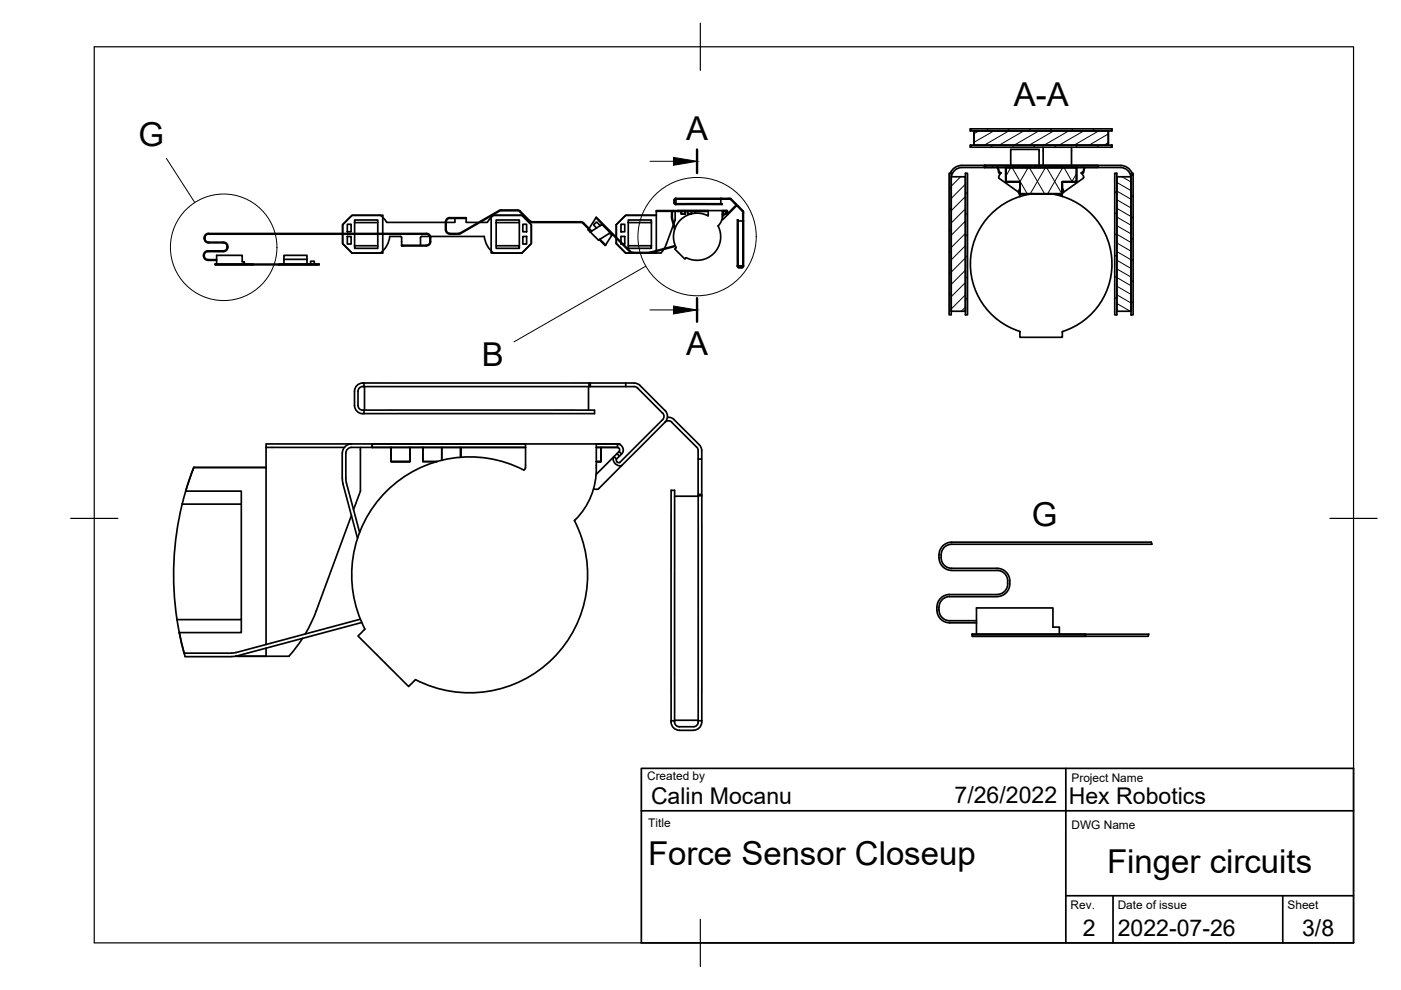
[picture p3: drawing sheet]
<svg xmlns="http://www.w3.org/2000/svg" width="297mm" height="210mm" viewBox="0 0 297 210" stroke-linecap="round" stroke-linejoin="round" font-family="sans-serif">
<!-- layer: Visible -->
<g fill="none" stroke="#000" stroke-width=".36">
<path d="M201.2 36.7h.5v30.1h-.5zM201.7 37.5h3v28.5h-3zM204.7 36.7h.4v30.1h-.4zM205.7 27.3v.5M205.7 30.8v.4M205.8 27.3h29.9v.5h-29.9zM205.8 30.8h29.9v.4h-29.9zM205.8 27.8h-.1M205.8 27.3h-.1M205.8 30.8h-.1M205.8 31.2h-.1M206.5 27.8v3"/>
<path d="M206.5 27.8h28.5v3h-28.5zM208.7 35.1h24v.4h-24zM208.7 35.1h-4.7a2.7 2.7 0 0 0-2.5 1.6M208.7 35.5h-4.7a2.25 2.25 0 0 0-2.3 2M211.4 35.5l.3 .8M211.6 35.8l.1 .6M212.1 36.9l-.4-.3v-.3l.6 .4-.5 .6v.5l4.3 3M213.2 35.5h15v3v-3h-15v3h3v2.6h9v-2.6h3h-3v2.6h-9v-2.6h-3zM214.3 35.1v-3.4h6v3.4M216.3 39.9l-.3 .7 .2 .2M221.2 31.2v3.9M225.2 39.9l.3 .7-.3 .2"/>
<path d="M227.2 31.2v3.9M229.2 36.7l.5-.4v.3l-.3 .3M229.2 36.7l.5 .6v.5M229.6 37.8l-4.2 3M229.8 35.8l-.1 .6M230 35.5l-.3 .8M232.7 35.5h4.8M232.7 35.1h4.8M235 27.8v3M235.7 30.8h.1M235.7 31.2h.1M235.7 27.8h.1"/>
<path d="M235.7 27.3h.1M235.7 27.3v.5M235.7 30.8v.4M236.3 36.7h.5v30.1h-.5zM236.8 37.5h3v28.5h-3zM237.5 35.1a2.7 2.7 0 0 1 2.5 1.6M237.5 35.5a2.25 2.25 0 0 1 2.3 2M239.8 36.7h.4v30.1h-.4zM43.1 54.1a.98 .98 0 0 0 1 1.1h1.8M43.3 54.1v.2a.75 .75 0 0 0 .8 .7M43.3 50.4v.2M43.3 50.6a.9 .9 0 0 0 .9 .9h3.2a.85 .85 0 0 1 .7 .8 .85 .85 0 0 1-.7 .9h-3.3a.9 .9 0 0 0-.9 .9"/>
<path d="M43.4 50.4v.2M43.5 50.6a.75 .75 0 0 0 .7 .7h3.2a1 1 0 0 1 .9 1 1 1 0 0 1-.9 1M44 53.4h3.4M44 55h1.9M44.1 53.3a.75 .75 0 0 0-.8 .8M44.2 49.6h46.2M44.2 49.6a.75 .75 0 0 0-.7 .8M45.6 56h8v.1h-8zM45.6 56h22v.1h-2v-.1M45.6 56v.1h8v-.1M45.9 56v-1.9h5.5v1.4h.4v.5M53.6 56.1h12"/>
<path d="M60.2 56v-1h4.9v1M60.2 55v-.9h4.9v.9M65.6 56h2v.1h-2zM65.6 56h-6.5v.1M65.8 56v-.6h.8v.6M73.6 47.6h.8v1.5h-.8zM73.6 50.1h.8v1.6h-.8zM75.2 46.6h4.9v.6h-4.9zM75.2 52.1h4.9M75.2 47.2v2.3M75.2 49.6v2.5M80.1 49.6v3.1h-4.9v-.6"/>
<path d="M80.1 47.2v2.3M80.6 45.6h-6l-2 2v1.9v-1.9l2-2h6.6v3.9M80.7 45.6l1.3 1.5M81.2 49.6v4.1h-6.6l-2-2.1v-2v2l2 2.1h6M82 47.2h12.4M85.2 50.4l-.3-.3h-2.3l-.5 1.7-.6 1-.8 .8M85.2 52v.1h.2M85.2 50.4v1.6M85.4 52.1h5M89.2 50.4v1.6M89.4 50.1h1.7M89.4 50.1l-.2 .3"/>
<path d="M90.4 49.6a.75 .75 0 0 1 .8 .8M91.1 50.4v.8M91.2 51.2a.79 .79 0 0 1-.8 .8h-5.2M91.3 50.1h11.4l.5 1.7 .6 1 .9 .8M91.3 50.4v.8M91.3 50.4a.87 .87 0 0 0-.9-.9h-46.2a.9 .9 0 0 0-.9 .9M91.3 51.2a.9 .9 0 0 1-.9 .9M94.4 47v1.7M94.5 48.7a.9 .9 0 0 0 .9 .9M94.6 47v1.7M94.6 48.7a.79 .79 0 0 0 .8 .8l2.2-.1 8.5-4.9h3.8l2.4 2.3 .5 .2h10.5l2.2 2M95.4 46.2h3.4v.1h-3.4"/>
<path d="M95.4 49.6h1.8M95.4 46.3a.75 .75 0 0 0-.8 .7M95.4 46.1a.9 .9 0 0 0-.9 .9M96.5 46.3v.9h-1.9M97.7 49.5l-.5 .1M98.8 46.3v.9h2.7M101.8 47.2h1.5M104.4 45.6h6.3l1.9 2v4l-1.9 2.1h-6.6v-7.9M104.6 45.6h6.1l1.9 2v4l-1.9 2.1h-6.1M104.7 45.6l-1.4 1.5M105.2 52.1h4.9v.6h-4.9zM105.2 47.2h4.9v-.6h-4.9v5.5"/>
<path d="M106.3 44.7h3.4M106.3 44.7l-8.6 4.8M109.7 44.7l.4 .1 2.5 2.3 10.7 .1 2 1.9M110.1 47.2v4.9M110.8 50.1h.9v1.6h-.9zM110.8 47.6h.9v1.5h-.9zM124.7 48.8l2.2 2.1 2.3-1.4M124.8 48.6l-.1 .2 .1-.2M124.8 48.7l.4 .4M124.9 48.4l1.5-2.4 7.2 7.3M125.2 49.1h.2l-.3 .1zM125.4 49.1l2.3-1.5 2.1 2.1"/>
<path d="M126.3 46.2l.7 .7M126.3 47.2l-.4 .5 .6 .6M126.3 47.2h.3l.7 .7M127 46.9l6.5 6.5M127.2 50.7l1.2 1.3-.1 .1-1.2-1.3M128.1 47.9h.1M129.2 49.4l.2-.1zM129.3 49.4l.4 .4M129.7 49.9l-1.3 2.1M129.8 49.7l-.1 .2zM130.7 50.5v1.1l2 2.1h1.3M131.7 47.6h.8v1.5h-.8z"/>
<path d="M131.7 51.3v-1.2h.8v1.6h-.4M131.7 51.5v.2h.2M133.2 46.6h4.9v.6h-4.9zM133.2 47.2v4.9M133.5 53.4l.7 .3M133.7 53.3l.5 .2M134.2 53.5h3.5M134.2 53.7h3.5M137.9 53.5h-.2M138.1 47.2v5.5h-4.9v-.6h4.9M139.1 45.6h-6.4l-2 2v2.7M139.1 44.8h3.4"/>
<path d="M139.1 44.8v.8M139.1 45.6v7.5M139.1 53.3v.4M140.7 52.9l-.6 .7-2.2 .1M142.4 45.1v1.1l.6 2.5M142.5 45.1l.1 1.2M142.6 46.3l.5 2.1M142.8 47.7l-2 5M142.8 44.7l-.4 .3M143.2 44.8v1.8l-.3 .8M143.2 52.1l-5.3 1.4M143.2 52.2l-5.5 1.5"/>
<path d="M143.3 43.2h.1M143.3 42.1h.1M143.3 42.2h.1M143.3 42.1l-.4 .3 .1 .8 .3 .2v-.2M143.3 42.2l-.3 .2 .1 .6 .2 .2M143.3 42.1v.1M143.3 42.1h9.6M143.3 42.2h9.6M143.3 42.2v1h9.8v.2l-9.8-.1M143.7 44.8v-.1h6.5l-.1 1a5.1 5.1 0 0 0-5.8 .9 5.1 5.1 0 0 0-.9 5.9M143.7 44.8h-.9l-.2 .2M143.7 44.8h6.5"/>
<path d="M143.7 44.7v.1M144.5 44.8v.6h.7v-.6v.6h-.7zM145.8 44.8v.6h.6M146.6 44.8v.6M147.4 45.2v-.4v.4M152.2 47.9a5.1 5.1 0 0 1-.9 5.9 5.1 5.1 0 0 1-5.9 .9l-.2 .2-2.2-2.1 .3-.3M152.8 42.2v1M152.8 42.1l.1 .1zM152.9 42.1h1.8M153.2 44.8h.9M153.3 46.5h-.3M153.4 44.8v.6h-.2h.2z"/>
<path d="M153.9 45.2l.1-.1 .1 .1-.1 .1zM154 45.1l.1-.1v.2M154 45.3l.2 .1M154.1 44.7h-15v.1M154.1 44.7l.2 .1-.1 .3M154.1 44.7v.3M154.2 44.7h-1v.1a3.6 3.6 0 0 1-1 3.1M154.3 45.5h-.3l-.1-.3-.8 .7M154.4 42.1v.1h-1.5M154.4 42.2h.3M154.8 42.1l.2 .1M154.8 42.2l.1 .1"/>
<path d="M154.9 42.3l1.1 1M155 42.2l1.1 1M156 43.6l-1.8 1.8M156 43.3v.3M156.1 43.7l-2.8 2.8M156.1 43.2v.5h.3l1.1 1.2M156.2 43.5l.3 .1 1.1 1.3M156.3 46.6h.2M156.3 46.6v9.8M156.5 46.9h1.1M156.5 56.4h1M156.5 46.6v9.8"/>
<path d="M157.5 56.4l-.2 .2h-.6l-.2-.2h-.2l.2 .3 .8 .1 .3-.2v-.2M157.5 56.4h.1M157.5 44.9v.4M157.6 46.9l-.1-.1v9.6M157.6 44.9v1.9M157.6 45.3h-.1v1.5M157.6 46.8v9.6M215.9 40.7l.3 1M219 41.1a15 15 0 0 0-13.2 13.4 15 15 0 0 0 10.4 15.8v1.2h9v-1.2M222.5 41.1a15 15 0 0 1 13.2 13.5 15 15 0 0 1-10.4 15.7M224.8 41.1l.4 .6M56.4 99.1h-15.3a62.8 62.8 0 0 0-3.1 35"/>
<path d="M56.4 94.9h16.6M56.4 94.9v4.2M56.4 99.1v37.5M74.6 94.9h4.3M74.6 94.1a2 2 0 0 0-2 2l.1 6.2 3.1 11.8M74.6 94.8a1.26 1.26 0 0 0-1.3 1.3l.1 6 2.8 10.8M76.4 94.9v9.2l-1.4 4M77.2 81.2a1.78 1.78 0 0 0-2 1.8v3a1.77 1.77 0 0 0 2 1.7v-.7a1.06 1.06 0 0 1-1.3-1v-3a1.02 1.02 0 0 1 1.3-1M77.2 81.2v.8M77.2 87h48.8v.7h-48.8M77.2 81.2h47.7M77.2 82h47.7"/>
<path d="M77.3 82v5M78.9 94.9v-.8h32.5v5l-.1 .4M78.9 94.9h32.5M78.9 94.1v.8M82.9 94.9v3h4v-3v3h-4zM89.7 94.9v3h2.9M93.7 94.9v2.7M97.7 97v-2.1v2.1M111.1 99.7a25 25 0 0 0-29.2 4.5 25 25 0 0 0-4.5 29.2l-1.5 1.4 10.7 10.8 1.5-1.5M111.3 99.5l-.2 .2M124.8 82v5M124.9 81.2h.3v.8h-.3"/>
<path d="M124.9 81.2v.8M125.2 81.2h9.2l.7 .1 .6 .4 5.3 5.4a1.7 1.7 0 0 1 0 2.4M126.4 94.9h4.5M127.4 94.9v3h-1h1zM130.2 96.8l.6-.6 .5 .5-.6 .6zM130.7 97.3a.53 .53 0 0 0 .1 .6 .53 .53 0 0 0 .6 .1M130.8 96.2l.5-.5 .5 .6-.5 .4M130.9 94.1h-74.5v.8M130.9 94.1l.6 .2 .5 .6 .1 .8-.3 .6M130.9 94.1v.8l.4 .1 .1 .3-.1 .4M131.4 94.2l-5-.1v2.8a17.3 17.3 0 0 1-2.9 11.6l-1.5 1.7M132 98.6a1.34 1.34 0 0 1-1.5-.3 1.34 1.34 0 0 1-.3-1.5l-3.8 3.8"/>
<path d="M132.7 81.2v.8h-7.5M132.7 82h1.7l.5 .1 5.6 5.5a.95 .95 0 0 1 0 1.4l-9.1 9M141 89.5l-14 14.1a.93 .93 0 0 1-1.1 0M141 89.5a.95 .95 0 0 1 1.4 0l5.5 5.5 .1 .5v1.8M141.5 88.5a1.63 1.63 0 0 1 1.4 .5l5.4 5.3 .3 .6 .2 .7v9.2M148.8 97.3h-.8v7.5M38.6 106.9h12.6v24.5h-13.7M39.4 104.1h11.8v2.8M74.5 109.3l-7.7 20.9-2.1 4.2M121.8 110.4a25 25 0 0 1-4.5 29.2 25 25 0 0 1-29.2 4.5M122 110.2l-.2 .2M142.3 104h.7"/>
<path d="M142.3 103.9v49M143 105.2h5M143 103.9v49M148 105.1v-.3h.8v.3M148 105.1h.8M148 105.1v47.7M148.8 105.1v47.7M244.1 114.9h-42.3a3 3 0 0 0-2.7 3 3 3 0 0 0 2.7 3.1l9.6-.1a2.25 2.25 0 0 1 2.3 2.3M244.1 114.9l.1 .5h-42.4a2.61 2.61 0 0 0-2.3 2 2.61 2.61 0 0 0 1.2 2.8l1.1 .3h9.6a2.76 2.76 0 0 1 2.7 3.3M38 134.1l1.2 5.1M39 138.5h10.1M39.2 139.2h9.9"/>
<path d="M50.2 139.1l-1.1 .1M51.2 131.4v2.7h-13.2M64.2 135.3l-2.9 3.8h-11.3h6.4v-1.7M76.4 131.3l-26.4 7-.9 .2M76.7 132l-26.5 7.1M198.6 128.7v.7M198.6 129.4a2.7 2.7 0 0 0 2.7 2.7M199.1 129.4a2.25 2.25 0 0 0 2.2 2.2M201.3 126.5h10.1M201.3 131.6h5.7M201.3 132.1h5.7M201.3 126.5a2.38 2.38 0 0 0-2.2 2.9"/>
<path d="M201.3 126a2.7 2.7 0 0 0-2.7 2.7M206.1 134.5h24v.4h-24zM207 134.5v-5.6h16.2v4.1h1.4v1.5M213.6 123.2v.6M213.7 123.8a2.25 2.25 0 0 1-2.3 2.2l-10.1 .1M214.1 123.8a2.7 2.7 0 0 1-2.7 2.7M230.1 134.5h13.5M243.6 134.4l-.2 .5h-13.3M143 152.7h5M148 152.8a1.03 1.03 0 0 1-1 1.3h-3a1.05 1.05 0 0 1-1-1.3h-.7a1.78 1.78 0 0 0 1.7 2h3a1.81 1.81 0 0 0 1.8-2M148 152.8h.8"/>
</g>
<!-- layer: Border -->
<path d="M20 9.9h267v190h-267zM148.5 4.9v10M15 109.9h10M282 109.9h10M148.5 194.9v10" fill="none" stroke="#000" stroke-width=".25"/>
<!-- layer: TitleBlock -->
<path d="M136 162.9h151v37h-151zM136 171.9h151M226 162.9v37M226 189.9h61M236 189.9v10M272 189.9v10" fill="none" stroke="#000" stroke-width=".36"/>
<!-- layer: Hatching -->
<g fill="none" stroke="#000" stroke-width=".21">
<path d="M201.7 39.6l-.5 .5M203.7 37.5l-2 2M204.7 39.1l-3 3M206.1 30.8l-.3 .3M207.5 27.8l-1 .6M209.5 27.3l-.4 .5M210.5 30.8l-.4 .4M210.7 27.8l-4.2 2.4M210.8 35.1l-.5 .4M211.3 35.1l.4 .4M213.8 27.8l-5.1 3M214 27.3l-.4 .5"/>
<path d="M214.3 35.5l-1.1 1.9M214.6 35.5l3.2 5.6M215 30.8l-.4 .4M215.2 35.1l-.4 .4M215.8 35.1l.4 .4M217 27.8l-5.2 3M218 35.5l-1.8 3.1M218.2 35.5l3.3 5.6M218.5 27.3l-.5 .5M219.5 30.8l-.4 .4M219.7 35.1l-.4 .4M220.2 27.8l-5.2 3"/>
<path d="M220.3 35.1l.4 .4M221.7 35.5l-3.3 5.6M221.9 35.5l3.2 5.6M223 27.3l-.5 .5M223.4 27.8l-5.2 3M224 30.8l-.4 .4M224.2 35.1l-.4 .4M224.8 35.1l.4 .4M225.3 35.5l-3.2 5.6M225.6 35.5l1.7 3M226.5 27.8l-5.1 3M227.5 27.3l-.5 .5"/>
<path d="M228.2 36.8l-1 1.7M228.5 30.8l-.5 .4M228.7 35.1l-.4 .4M229.3 35.1l.4 .4M229.7 27.8l-5.2 3M232 27.3l-.5 .5M232.9 27.8l-5.2 3M233 30.8l-.4 .4M234.9 28.4l-4 2.4M234.9 30.3l-.8 .5M236.8 38.7l3 1.7M237.9 37.5l1.9 1.1"/>
<path d="M240.2 37l-.4 .5M201.7 44.1l-.5 .5M201.7 48.6l-.5 .5M201.7 53.1l-.5 .5M201.7 57.6l-.5 .5M204.7 41.7l-3 3M204.7 44.3l-3 3M204.7 46.9l-3 3M204.7 49.5l-3 3M204.7 52.1l-3 3M204.7 54.7l-3 3M204.7 57.3l-3 3"/>
<path d="M204.7 59.9l-3 3M205.1 40.7l-.4 .4M205.1 45.2l-.4 .4M205.1 49.7l-.4 .4M205.1 54.2l-.4 .4M205.1 58.6l-.4 .5M236.8 40.5l-.5 .4M236.8 45l-.5 .4M236.8 49.4l-.5 .5M236.8 53.9l-.5 .5M236.8 58.4l-.5 .5M236.8 58.8l3 1.8"/>
<path d="M236.8 57l3 1.7M236.8 55.2l3 1.7M236.8 53.3l3 1.8M236.8 51.5l3 1.7M236.8 49.7l3 1.7M236.8 47.9l3 1.7M236.8 46l3 1.7M236.8 44.2l3 1.7M236.8 42.3l3 1.8M236.8 40.5l3 1.7M240.2 41.5l-.4 .5M240.2 46l-.4 .5"/>
<path d="M240.2 50.5l-.4 .4M240.2 55l-.4 .4M240.2 59.5l-.4 .4M201.7 62.1l-.5 .4M201.7 66.6l-.2 .1M204.7 62.5l-3 3M204.7 65.1l-.9 .9M205.1 63.1l-.4 .5M236.8 62.9l-.5 .5M236.8 64.3l2.8 1.7M236.8 62.5l3 1.7M236.8 60.7l3 1.7"/>
<path d="M240.2 64l-.4 .4"/>
</g>
<!-- layer: Section Lines -->
<path d="M147.8 31.7v5M147.8 63.2v5" fill="none" stroke="#000" stroke-width=".51"/>
<path d="M137.8 34.2h5M137.8 65.7h5" fill="none" stroke="#000" stroke-width=".21"/>
<path d="M142.8 33.4l5 .8-5 .8zM142.8 64.9l5 .8-5 .9z" fill="#000" stroke="#000" stroke-width=".21"/>
<!-- layer: Detail Boundary -->
<g fill="none" stroke="#000" stroke-width=".21">
<path d="M35.3 33.6l6 9.3M136.9 56.4l-27.9 16.1"/>
<circle cx="47.4" cy="52.4" r="11.3"/>
<circle cx="147.8" cy="50.2" r="12.5"/>
</g>
<g font-size="7">
<text x="214.9" y="22.5">A-A</text>
<text x="145.5" y="29.7">A</text>
<text x="29.4" y="31">G</text>
<text x="102.2" y="77.5">B</text>
<text x="145.5" y="75.2">A</text>
<text x="218.7" y="111.6">G</text>
<text x="137.4" y="183.5">Force Sensor Closeup</text>
<text x="234.7" y="185.2">Finger circuits</text>
</g>
<g font-size="4.9">
<text x="138" y="170.6">Calin Mocanu</text>
<text x="202.4" y="170.3">7/26/2022</text>
<text x="226.6" y="170.4">Hex Robotics</text>
<text x="229.6" y="198.6">2</text>
<text x="237" y="198.4">2022-07-26</text>
<text x="276.1" y="198.6">3/8</text>
</g>
<g font-size="2.5">
<text x="137.2" y="165.4">Created by</text>
<text x="227.2" y="165.8">Project Name</text>
<text x="137.4" y="175.4">Title</text>
<text x="227.2" y="175.8">DWG Name</text>
<text x="227" y="192.7">Rev.</text>
<text x="237" y="192.7">Date of issue</text>
<text x="273" y="192.7">Sheet</text>
</g>
</svg>
